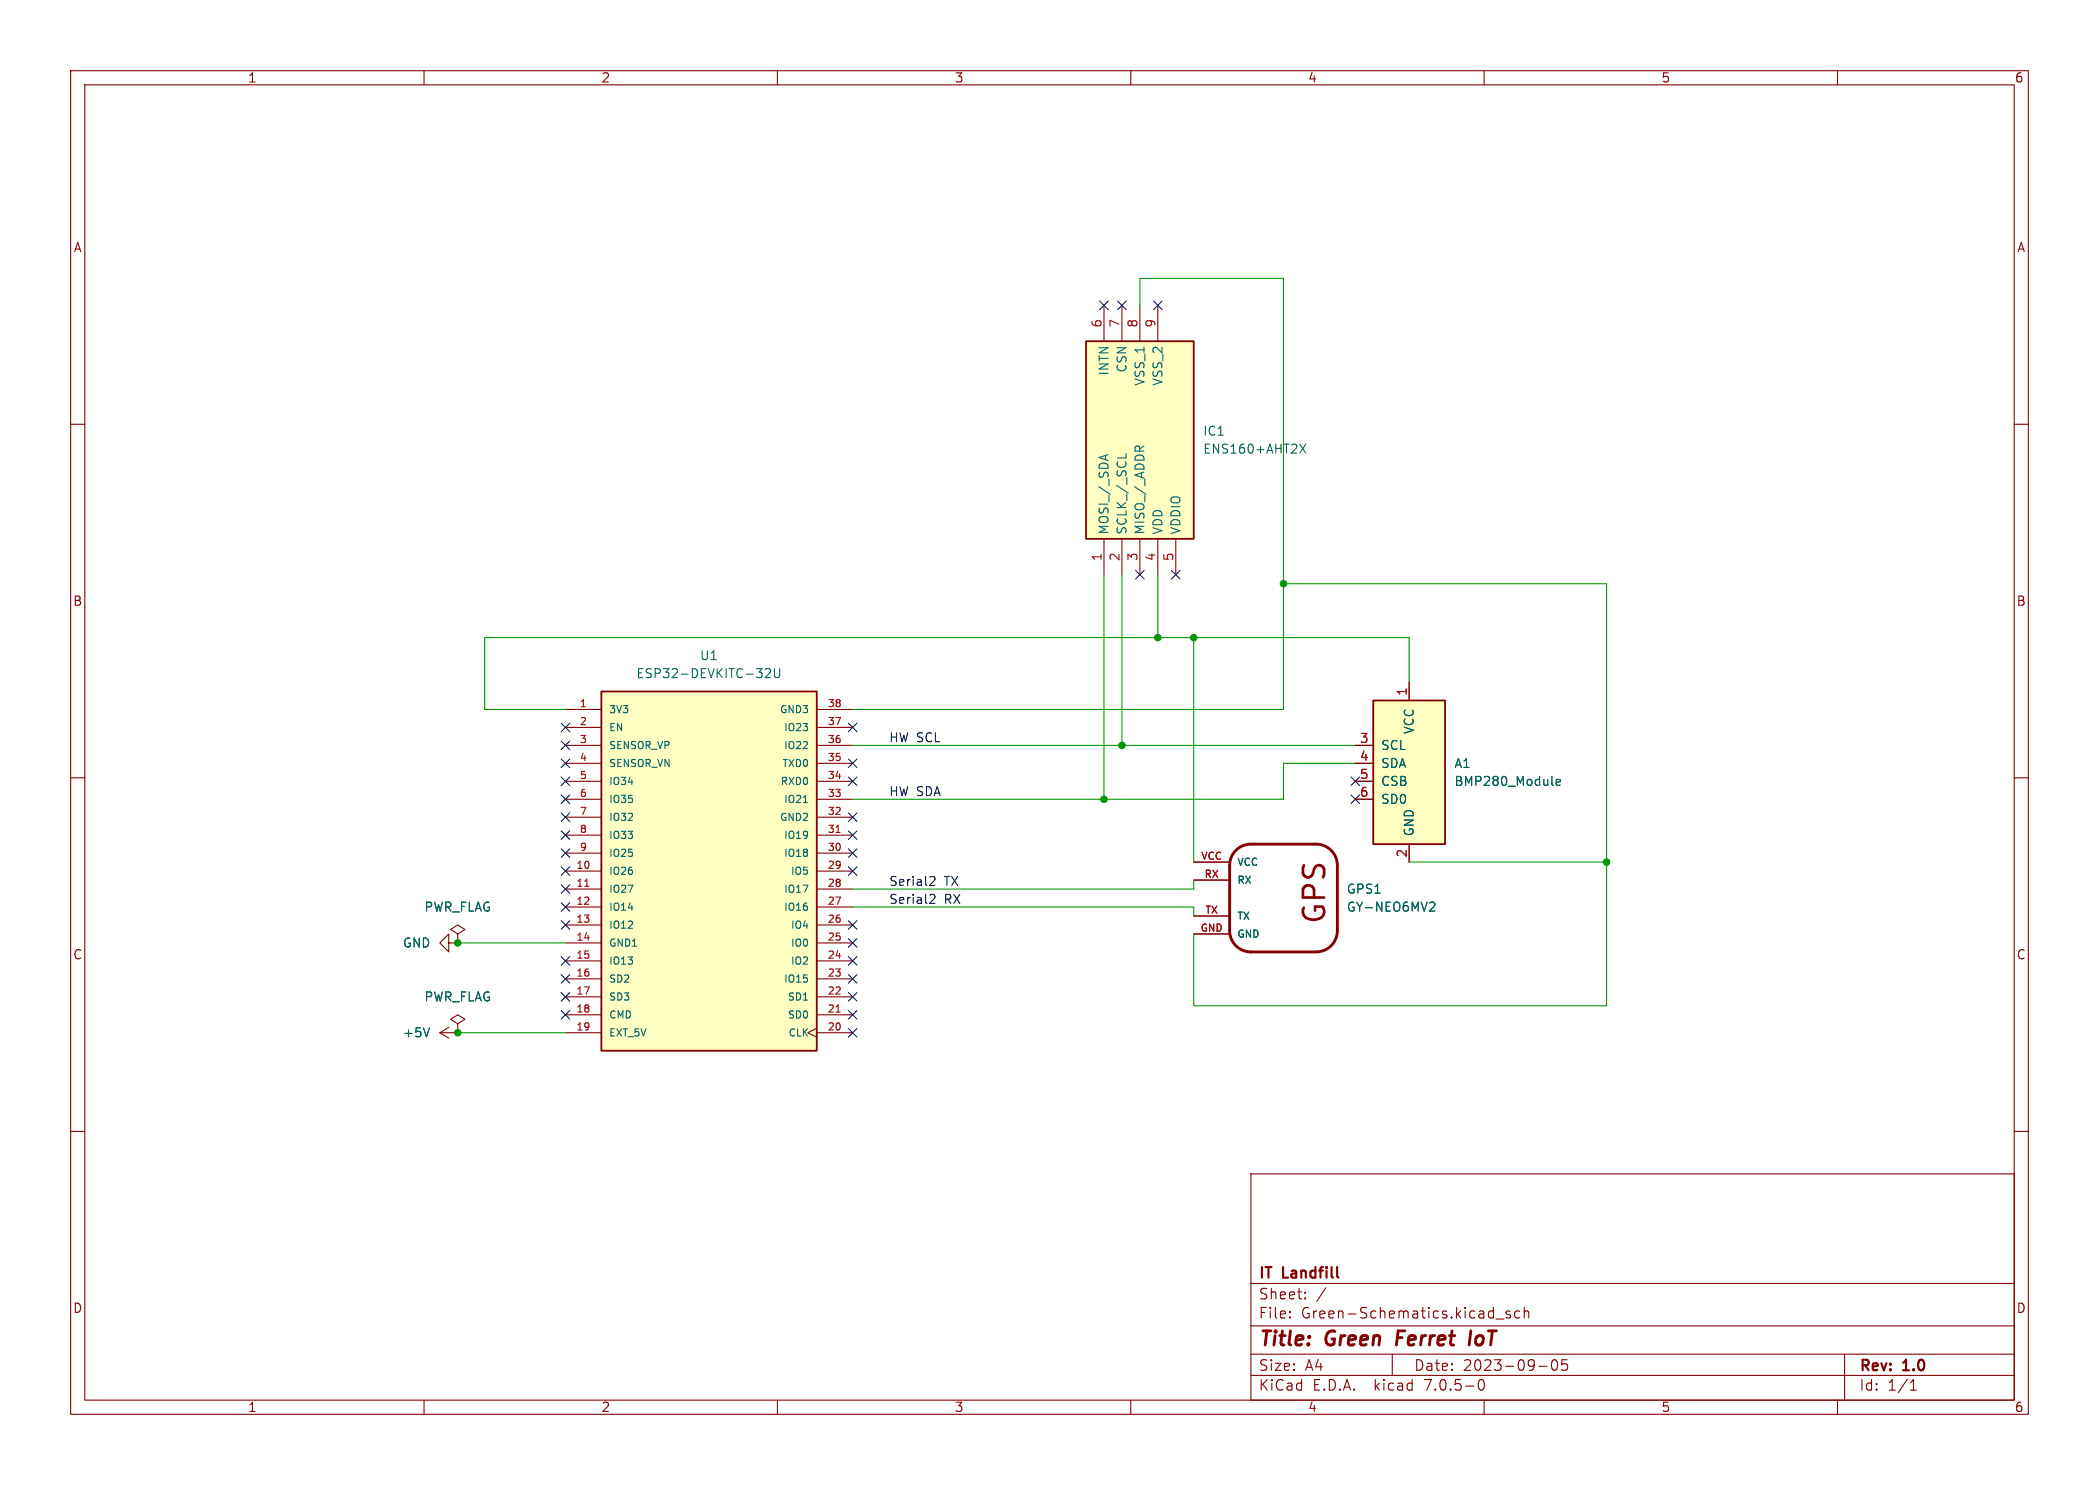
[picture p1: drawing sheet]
<svg xmlns="http://www.w3.org/2000/svg" width="297mm" height="210mm" viewBox="0 0 297 210" stroke-linecap="round" stroke-linejoin="round" font-family="sans-serif">
<g fill="none" stroke="#840000" stroke-width=".15">
<path d="M10 10h277v190h-277zM12 12h273v186h-273zM60 10v2M110 10v2M160 10v2M210 10v2M260 10v2M10 60h2M156.2 43.2v5.1M158.7 43.2v5.1M161.3 43.2v5.1M163.8 43.2v5.1"/>
<path d="M285 60h2M156.2 76.2v5.1M158.7 76.2v5.1M161.3 76.2v5.1M163.8 76.2v5.1M166.4 76.2v5.1M199.4 96.5v2.6M10 110h2M80 105.4h5.1M80 108h5.1M80 110.5h5.1M80 113h5.1"/>
<path d="M80 100.3h5.1M80 102.9h5.1M80 118.1h5.1M80 115.6h5.1M115.6 105.4h5M115.6 108h5M115.6 110.5h5M115.6 113h5M115.6 100.3h5M115.6 102.9h5M115.6 118.1h5M115.6 115.6h5"/>
<path d="M191.8 105.4h2.5M191.8 108h2.5M191.8 110.5h2.5M191.8 113h2.5M199.4 119.4v2.5M285 110h2M63.5 133.4v-1.3l-1.3 1.3 1.3 1.2v-1.2h1.3M64.8 132.1l1-.7-1-.6-1 .6 1 .7v1.3M64.8 133.4h.1M80 123.2h5.1M80 125.7h5.1M80 128.3h5.1"/>
<path d="M80 130.8h5.1M80 133.4h5.1M80 135.9h5.1M80 138.4h5.1M80 120.7h5.1M115.6 123.2h5M115.6 125.7h5M115.6 128.3h5M115.6 130.8h5M115.6 133.4h5M115.6 135.9h5M115.6 138.4h5"/>
<path d="M115.6 120.7h5M168.9 132.1h5.1M168.9 124.5h5.1M168.9 129.5h5.1M168.9 121.9h5.1M10 160h2M62.2 146.1l1.3 .7M62.2 146.1h2.6M63.5 145.3l-1.3 .8M64.8 144.8l1-.7-1-.6-1 .6 1 .7v1.3M64.8 146.1h.1M80 146.1h5.1"/>
<path d="M80 141h5.1M80 143.5h5.1M115.6 145.4l-1.3 .7 1.3 .6M115.6 146.1h5M115.6 141h5M115.6 143.5h5M285 160h2M177 166h108v32h-108zM60 198v2M110 198v2M160 198v2M177 194.5h108"/>
<path d="M177 191.5h108M177 187.5h108M177 181.5h108M182.5 186.3h.1l-.1 .1M182.5 186.3v.1M182.5 185.5v.1M182.5 185.5h.1l-.1 .1M184.7 183.6v.1M184.7 183.6h-.1l.1 .1M184.7 182.8v.1M184.7 182.8h-.1l.1 .1M187.6 182.1l-1.3 2"/>
<path d="M197 191.5v3M209.3 195.2a.36 .36 0 0 1 .4-.1 .36 .36 0 0 1 .3 .3 .77 .77 0 0 1-.5 1.2 .91 .91 0 0 1-.2-1.4zM210 198v2M211.7 186.5h1.1M213.7 185.5l-.4-.1-.2 .2 .1 .2 .5 .2v.1v.2l-.2 .1-.4-.1M215 185.5l-.4-.1-.3 .3v.4l.2 .2 .1 .1 .4-.1M215.7 185.5a.37 .37 0 0 1 .6 .1v.8M215.7 184.9v1.5M217.7 193.2h1.2M219.7 192.4a.36 .36 0 0 1 .3-.1 .36 .36 0 0 1 .3 .3 .77 .77 0 0 1-.4 1.2 .91 .91 0 0 1-.2-1.4zM221.7 192.3h-.7v.7l.2-.1h.5l.1 .3-.1 .5-.2 .1h-.3l-.2-.1M260 198v2"/>
<path d="M261 191.5v6.5M270.3 196.6h.9M270.3 195.5l.4-.4v1.5"/>
</g>
<path d="M208.1 188.2l-.2 2" fill="none" stroke="#840000" stroke-width=".4"/>
<g fill="#ffffc2" stroke="#ffffc2" stroke-width=".14">
<path d="M194.3 99.1h10.2v20.3h-10.2z"/>
<path d="M85.1 97.8h30.5v50.8h-30.5z"/>
<path d="M153.7 48.3h15.2v27.9h-15.2z"/>
</g>
<path d="M153.7 48.3h15.2v27.9h-15.2zM85.1 97.8h30.5v50.8h-30.5zM194.3 99.1h10.2v20.3h-10.2z" fill="none" stroke="#840000" stroke-width=".25"/>
<g fill="none" stroke="#006464" stroke-width=".15">
<path d="M156.4 64.4v.6M156.8 64.3l-1.3 .4M159.3 64.2v.6M160.7 63.2l.1-.1 .4 .1M161.9 63.1l-.6 .4M183.9 62.8l.9 1.3M184.8 62.8l-.9 1.3M108.3 94.7l.2-.1h.3l.2 .1v.2v.2l-.7 .7h.7M109.6 94.6v1l.2 .2h.4l.1-.2v-1M113.7 113.5h.6M220.2 110.6l.6-.1-.1-.2-.3-.1-.2 .2 .1 .6h.4M202.5 127.6h.4l.1 .3v.2l-.8 .7h.8"/>
<path d="M60.8 145.4l-.5 1.2"/>
</g>
<path d="M118.3 117.7h.6M82.7 125.3h.6M118.3 143.1h.6" fill="none" stroke="#a90000" stroke-width=".15"/>
<path d="M174.9 120.2a3 3 0 0 1 2.1-.8h9.2a3 3 0 0 1 3 3v9.2a3 3 0 0 1-3 3h-9.2a3 3 0 0 1-3-3v-9.2a3 3 0 0 1 .9-2.2z" fill="none" stroke="#840000" stroke-width=".41"/>
<path d="M131.8 126.5h.4l.1 .4-.1 .1-.7 .8h.8M131.8 123.9l.4 .1 .1 .3-.1 .2-.7 .7h.8" fill="none" stroke="#0f0f0f" stroke-width=".15"/>
<g fill="none" stroke="#009600" stroke-width=".15">
<path d="M161.3 43.2v-3.8h20.3v60.9h-61M156.2 81.3v31.7M158.7 81.3v24.1M163.8 81.3v8.9M168.9 90.2v31.7M181.6 82.6h45.7v59.6h-58.4v-10.1M199.4 96.5v-6.3h-130.8v10.1h11.4M120.6 105.4h71.2M191.8 108h-10.2v5h-61M64.8 133.4h15.2M120.6 128.3h48.3v1.2M168.9 124.5v1.2h-48.3"/>
<path d="M199.4 121.9h27.9M64.8 146.1h15.2"/>
</g>
<g fill="none" stroke="#000084" stroke-width=".15">
<path d="M155.6 42.6l1.2 1.2M156.8 42.6l-1.2 1.2M158.1 42.6l1.3 1.2M159.4 42.6l-1.3 1.2M163.2 42.6l1.2 1.2M164.4 42.6l-1.2 1.2M160.7 80.7l1.2 1.2M161.9 80.7l-1.2 1.2M165.8 80.7l1.2 1.2M167 80.7l-1.2 1.2M79.4 112.4l1.2 1.2M79.4 109.9l1.2 1.2"/>
<path d="M79.4 115l1.2 1.2M79.4 117.5l1.2 1.2M79.4 104.8l1.2 1.2M79.4 107.3l1.2 1.3M79.4 102.3l1.2 1.2M80.6 112.4l-1.2 1.2M80.6 109.9l-1.2 1.2M80.6 115l-1.2 1.2M80.6 117.5l-1.2 1.2M80.6 104.8l-1.2 1.2M80.6 107.3l-1.2 1.3M80.6 102.3l-1.2 1.2"/>
<path d="M120 107.3l1.3 1.3M120 109.9l1.3 1.2M120 117.5l1.3 1.2M120 115l1.3 1.2M120 102.3l1.3 1.2M121.3 107.3l-1.3 1.3M121.3 109.9l-1.3 1.2M121.3 117.5l-1.3 1.2M121.3 115l-1.3 1.2M121.3 102.3l-1.3 1.2M191.2 109.9l1.2 1.2M191.2 112.4l1.2 1.2"/>
<path d="M192.4 109.9l-1.2 1.2M192.4 112.4l-1.2 1.2M79.4 125.1l1.2 1.2M79.4 137.8l1.2 1.2M79.4 122.6l1.2 1.2M79.4 120l1.2 1.3M79.4 135.3l1.2 1.2M79.4 127.7l1.2 1.2M79.4 130.2l1.2 1.2M80.6 125.1l-1.2 1.2M80.6 137.8l-1.2 1.2M80.6 122.6l-1.2 1.2"/>
<path d="M80.6 120l-1.2 1.3M80.6 135.3l-1.2 1.2M80.6 127.7l-1.2 1.2M80.6 130.2l-1.2 1.2M120 120l1.3 1.3M120 130.2l1.3 1.2M120 137.8l1.3 1.2M120 132.7l1.3 1.3M120 135.3l1.3 1.2M120 122.6l1.3 1.2M121.3 120l-1.3 1.3M121.3 130.2l-1.3 1.2"/>
<path d="M121.3 137.8l-1.3 1.2M121.3 132.7l-1.3 1.3M121.3 135.3l-1.3 1.2M121.3 122.6l-1.3 1.2M79.4 140.4l1.2 1.2M79.4 142.9l1.2 1.2M80.6 142.9l-1.2 1.2M80.6 140.4l-1.2 1.2M120 145.4l1.3 1.3M120 142.9l1.3 1.2M120 140.4l1.3 1.2M121.3 145.4l-1.3 1.3"/>
<path d="M121.3 142.9l-1.3 1.2M121.3 140.4l-1.3 1.2"/>
</g>
<g fill="#009600" stroke="#009600" stroke-width=".15">
<circle cx="64.8" cy="133.4" r=".46"/>
<circle cx="64.8" cy="146.1" r=".46"/>
<circle cx="181.6" cy="82.6" r=".46"/>
<circle cx="156.2" cy="113" r=".46"/>
<circle cx="158.7" cy="105.4" r=".46"/>
<circle cx="163.8" cy="90.2" r=".46"/>
<circle cx="168.9" cy="90.2" r=".46"/>
<circle cx="227.3" cy="121.9" r=".46"/>
</g>
<text font-size="4.2" fill="#840000" x="188" y="130.8" transform="rotate(-90 188 130.8)">GPS</text>
<g font-size="2.8" fill="#840000">
<text x="178" y="190.8">Title:</text>
<text x="187.5" y="190.8">Green</text>
<text x="198.1" y="190.8">Ferret</text>
<text x="208.9" y="190.8">IoT</text>
</g>
<g font-size="2.1" fill="#840000">
<text x="178" y="183.9">Sheet:</text>
<text x="178" y="181.1">IT</text>
<text x="181.5" y="181.1">Landfill</text>
<text x="178" y="186.6">File:</text>
<text x="184" y="186.6">Green-Schematics.kicad_sch</text>
<text x="178" y="196.8">KiCad</text>
<text x="178" y="194">Size:</text>
<text x="184.6" y="194">A4</text>
<text x="185.7" y="196.8">E.D.A.</text>
<text x="194.4" y="196.8">kicad</text>
<text x="200" y="194">Date:</text>
<text x="201.5" y="196.8">7.0.5-0</text>
<text x="206.9" y="194">2023-09-05</text>
<text x="263" y="194.2">Rev:</text>
<text x="263" y="196.8">Id:</text>
<text x="267" y="196.8">1/1</text>
<text x="269.2" y="194.2">1.0</text>
</g>
<g font-size="1.8" fill="#840000">
<text x="35" y="11.8">1</text>
<text x="85" y="11.8">2</text>
<text x="135" y="11.8">3</text>
<text x="185" y="11.8">4</text>
<text x="235" y="11.8">5</text>
<text x="285" y="11.8">6</text>
<text x="10.4" y="35.8">A</text>
<text x="285.4" y="35.8">A</text>
<text x="10.3" y="85.8">B</text>
<text x="285.3" y="85.8">B</text>
<text x="10.3" y="135.8">C</text>
<text x="285.3" y="135.8">C</text>
<text x="10.3" y="185.8">D</text>
<text x="285.3" y="185.8">D</text>
<text x="35" y="199.8">1</text>
<text x="85" y="199.8">2</text>
<text x="135" y="199.8">3</text>
<text x="185" y="199.8">4</text>
<text x="235" y="199.8">5</text>
<text x="285" y="199.8">6</text>
</g>
<g font-size="1.8" fill="#a90000">
<text x="156" y="46.4" transform="rotate(-90 156 46.4)">6</text>
<text x="158.5" y="46.4" transform="rotate(-90 158.5 46.4)">7</text>
<text x="161" y="46.4" transform="rotate(-90 161 46.4)">8</text>
<text x="163.6" y="46.4" transform="rotate(-90 163.6 46.4)">9</text>
<text x="156" y="79.4" transform="rotate(-90 156 79.4)">1</text>
<text x="158.5" y="79.4" transform="rotate(-90 158.5 79.4)">2</text>
<text x="161" y="79.4" transform="rotate(-90 161 79.4)">3</text>
<text x="163.6" y="79.4" transform="rotate(-90 163.6 79.4)">4</text>
<text x="166.1" y="79.4" transform="rotate(-90 166.1 79.4)">5</text>
<text x="199.1" y="98.5" transform="rotate(-90 199.1 98.5)">1</text>
<text x="192.4" y="105.2">3</text>
<text x="192.4" y="107.7">4</text>
<text x="192.4" y="110.2">5</text>
<text x="192.4" y="112.8">6</text>
<text x="199.1" y="121.3" transform="rotate(-90 199.1 121.3)">2</text>
</g>
<g font-size="1.8" fill="#006464">
<text x="157" y="53.1" transform="rotate(-90 157 53.1)">INTN</text>
<text x="159.6" y="52.7" transform="rotate(-90 159.6 52.7)">CSN</text>
<text x="162.1" y="54.6" transform="rotate(-90 162.1 54.6)">VSS_1</text>
<text x="164.7" y="54.6" transform="rotate(-90 164.7 54.6)">VSS_2</text>
<text x="170.2" y="61.8">IC1</text>
<text x="170.2" y="64.3">ENS160+AHT2X</text>
<text x="157" y="75.7" transform="rotate(-90 157 75.7)">MOSI_/_SDA</text>
<text x="159.6" y="75.7" transform="rotate(-90 159.6 75.7)">SCLK_/_SCL</text>
<text x="162.1" y="75.7" transform="rotate(-90 162.1 75.7)">MISO_/_ADDR</text>
<text x="164.7" y="75.7" transform="rotate(-90 164.7 75.7)">VDD</text>
<text x="167.2" y="75.7" transform="rotate(-90 167.2 75.7)">VDDIO</text>
<text x="99" y="93.5">U1</text>
<text x="90" y="96.1">ESP32-DEVKITC-32U</text>
<text x="195.3" y="106.2">SCL</text>
<text x="200.2" y="103.8" transform="rotate(-90 200.2 103.8)">VCC</text>
<text x="195.3" y="108.8">SDA</text>
<text x="195.3" y="111.3">CSB</text>
<text x="195.3" y="113.9">SD0</text>
<text x="205.7" y="108.8">A1</text>
<text x="205.7" y="111.3">BMP280_Module</text>
<text x="200.2" y="118.4" transform="rotate(-90 200.2 118.4)">GND</text>
<text x="60" y="129.1">PWR_FLAG</text>
<text x="190.5" y="126.6">GPS1</text>
<text x="190.5" y="129.1">GY-NEO6MV2</text>
<text x="57" y="134.2">GND</text>
<text x="60" y="141.8">PWR_FLAG</text>
<text x="57" y="146.9">+5V</text>
</g>
<g font-size="1.8" fill="#0f0f0f">
<text x="125.7" y="105.1">HW SCL</text>
<text x="125.7" y="112.7">HW SDA</text>
<text x="125.7" y="125.4">Serial2</text>
<text x="133.5" y="125.4">TX</text>
<text x="125.7" y="127.9">Serial2</text>
<text x="133.5" y="127.9">RX</text>
</g>
<g font-size="1.4" fill="#a90000">
<text x="82" y="100.1">1</text>
<text x="117.1" y="100.1">38</text>
<text x="82" y="102.6">2</text>
<text x="82" y="105.2">3</text>
<text x="82" y="107.7">4</text>
<text x="117.1" y="107.7">35</text>
<text x="117.1" y="105.2">36</text>
<text x="117.1" y="102.6">37</text>
<text x="82" y="110.2">5</text>
<text x="82" y="112.8">6</text>
<text x="117.1" y="112.8">33</text>
<text x="117.1" y="110.2">34</text>
<text x="82" y="115.3">7</text>
<text x="82" y="117.9">8</text>
<text x="117.1" y="117.9">31</text>
<text x="117.1" y="115.3">32</text>
<text x="81.5" y="122.9">10</text>
<text x="81.5" y="125.5">11</text>
<text x="82" y="120.4">9</text>
<text x="117.1" y="125.5">28</text>
<text x="117.1" y="122.9">29</text>
<text x="117.1" y="120.4">30</text>
<text x="169.9" y="121.7">VCC</text>
<text x="170.4" y="124.2">RX</text>
<text x="81.5" y="128">12</text>
<text x="81.5" y="130.6">13</text>
<text x="117.1" y="130.6">26</text>
<text x="117.1" y="128">27</text>
<text x="169.8" y="131.8">GND</text>
<text x="170.5" y="129.3">TX</text>
<text x="81.5" y="133.1">14</text>
<text x="81.5" y="135.6">15</text>
<text x="117.1" y="135.6">24</text>
<text x="117.1" y="133.1">25</text>
<text x="81.5" y="138.2">16</text>
<text x="81.5" y="140.7">17</text>
<text x="81.5" y="143.3">18</text>
<text x="117.1" y="143.3">21</text>
<text x="117.1" y="140.7">22</text>
<text x="117.1" y="138.2">23</text>
<text x="81.5" y="145.8">19</text>
<text x="117.1" y="145.8">20</text>
</g>
<g font-size="1.4" fill="#006464">
<text x="86.1" y="101">3V3</text>
<text x="110.3" y="101">GND3</text>
<text x="86.1" y="103.6">EN</text>
<text x="86.1" y="106.1">SENSOR_VP</text>
<text x="110.9" y="106.1">IO22</text>
<text x="110.9" y="103.6">IO23</text>
<text x="86.1" y="108.6">SENSOR_VN</text>
<text x="86.1" y="111.2">IO34</text>
<text x="86.1" y="113.7">IO35</text>
<text x="110.4" y="111.2">RXD0</text>
<text x="110.7" y="108.6">TXD0</text>
<text x="110.9" y="113.7">IO21</text>
<text x="86.1" y="116.3">IO32</text>
<text x="86.1" y="118.8">IO33</text>
<text x="110.3" y="116.3">GND2</text>
<text x="110.9" y="118.8">IO19</text>
<text x="86.1" y="123.9">IO26</text>
<text x="86.1" y="121.3">IO25</text>
<text x="110.9" y="121.3">IO18</text>
<text x="111.9" y="123.9">IO5</text>
<text x="175" y="125.2">RX</text>
<text x="175" y="122.6">VCC</text>
<text x="86.1" y="126.4">IO27</text>
<text x="86.1" y="129">IO14</text>
<text x="86.1" y="131.5">IO12</text>
<text x="110.9" y="129">IO16</text>
<text x="110.9" y="126.4">IO17</text>
<text x="111.9" y="131.5">IO4</text>
<text x="175" y="130.2">TX</text>
<text x="86.1" y="134">GND1</text>
<text x="86.1" y="136.6">IO13</text>
<text x="111.9" y="136.6">IO2</text>
<text x="111.9" y="134">IO0</text>
<text x="175" y="132.8">GND</text>
<text x="86.1" y="139.1">SD2</text>
<text x="86.1" y="141.7">SD3</text>
<text x="110.9" y="139.1">IO15</text>
<text x="111.4" y="141.7">SD1</text>
<text x="86.1" y="144.2">CMD</text>
<text x="86.1" y="146.7">EXT_5V</text>
<text x="111.4" y="144.2">SD0</text>
<text x="111.5" y="146.7">CLK</text>
</g>
</svg>
